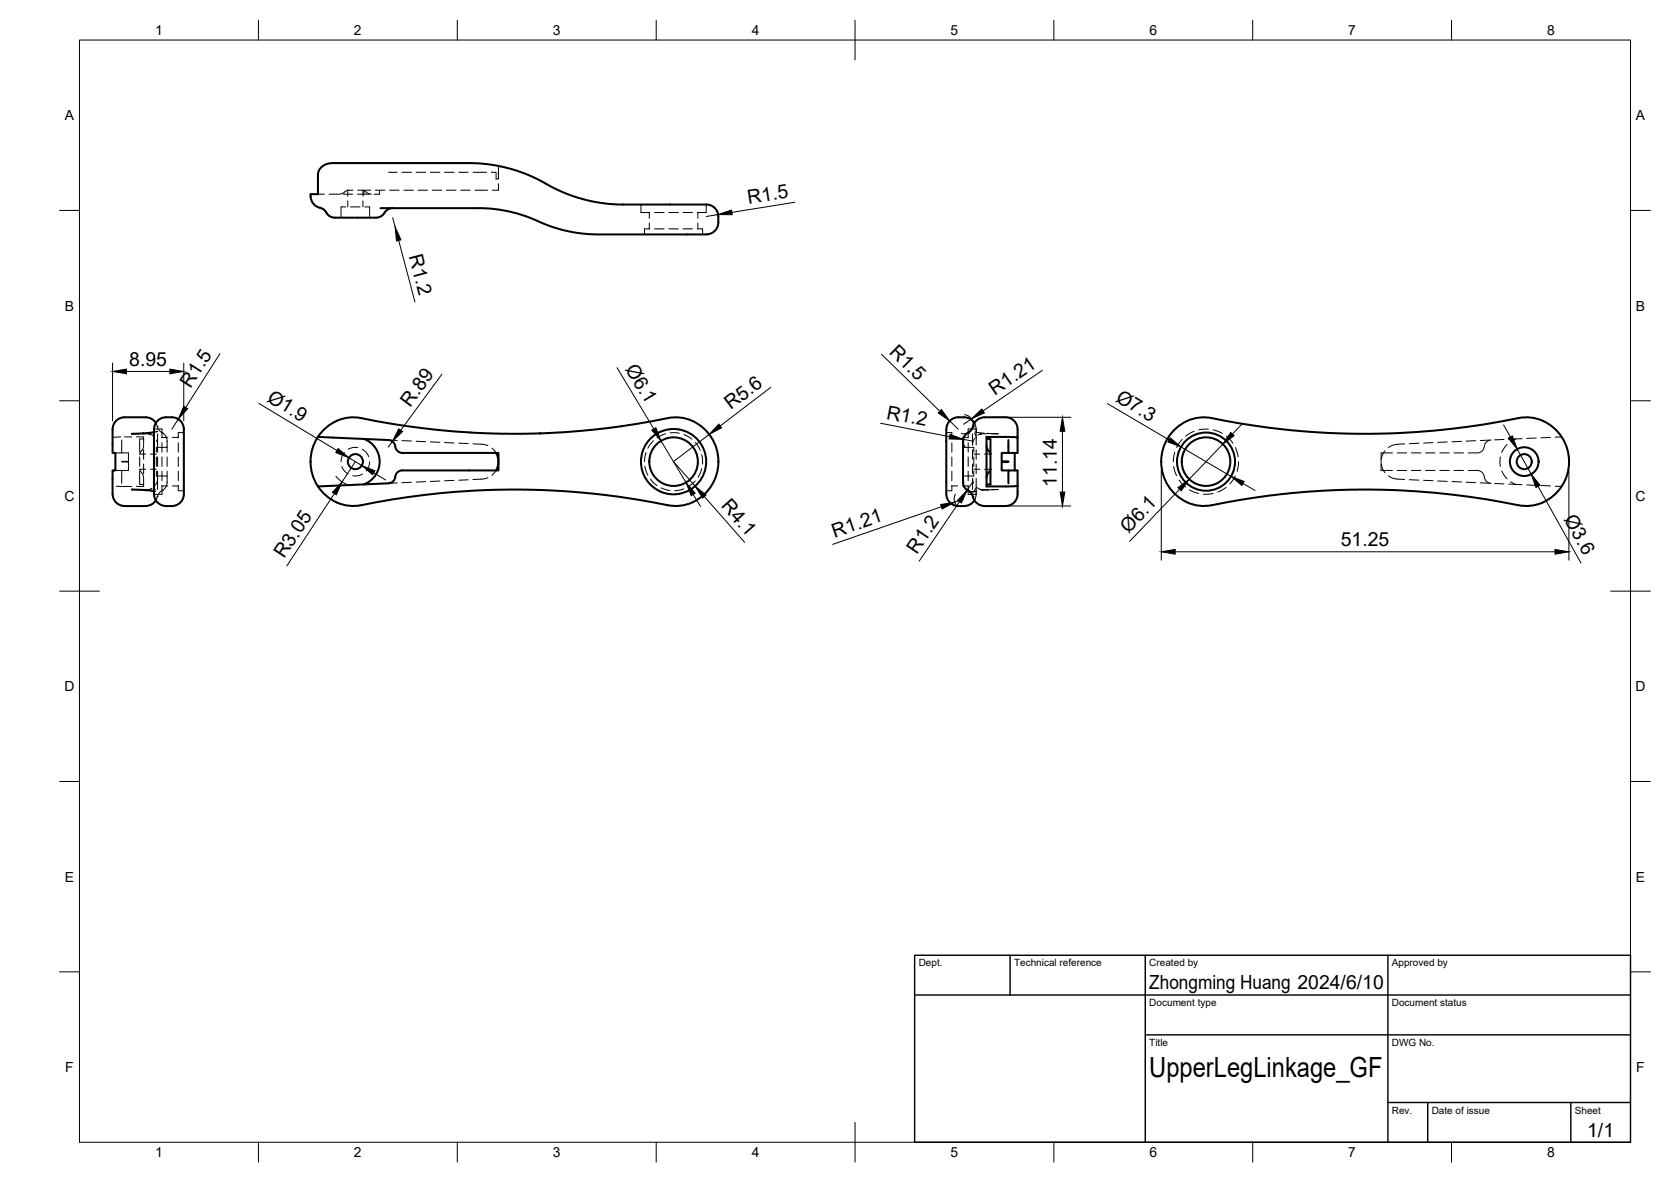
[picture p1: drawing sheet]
<svg xmlns="http://www.w3.org/2000/svg" width="420mm" height="297mm" viewBox="0 0 420 297" stroke-linecap="round" stroke-linejoin="round" font-family="sans-serif">
<!-- layer: Visible -->
<g fill="none" stroke="#000" stroke-width=".51">
<path d="M78.1 49.3v-.5h1.8v-5l.2-.7 .9-1.2 1.4-.8 1.1-.1h35.1l6 .6 5.2 1.2 4.7 1.9 5.3 2.8 2.7 1.2 3.9 1.3 3.1 .7 3.1 .5 3.1 .2h21.9M78.1 49.3a3.1 3.1 0 0 0 2.8 3l.7 .5 .5 .6M82.1 53.4a2.55 2.55 0 0 0 2.2 1.3h10.3M95.7 52.3h25.5l3.4 .3 3.4 .5 2.8 .8 7.9 3.1 3.3 .9 3.3 .7 2.9 .3h29.4M98.8 52.3a2.72 2.72 0 0 0-2.4 1.6 2.4 2.4 0 0 1-1.8 .8M177.6 51.4a2.99 2.99 0 0 1 3 3 4 4 0 0 1-1.1 3.8l-1.2 .6-.7 .1M28.3 107.9v5.9h.7v4.4h-.7v6M33.2 109h.1M35.9 108.9l-2.7 .1M36 108.9h.1M38.7 108.6l-2.8 .3M39.2 106.3l-.7-.8-1.4-.6h-5.8a2.99 2.99 0 0 0-3 3"/>
<path d="M39.4 106a4.6 4.6 0 0 1 6.2 0 7.2 7.2 0 0 1 .6 4.3v12.9a3.3 3.3 0 0 1-3 4 3.5 3.5 0 0 1-4.4-2.3l-.1-17.1 .4-1.3zM79.9 109.8a11.3 11.3 0 0 0 4.8 16.5M79.9 109.8l17.8 .8a1.94 1.94 0 0 1 1.8 2 1.79 1.79 0 0 0 1.7 1.2h24.1v4.4h-24.1M84.7 105.7a11.2 11.2 0 0 0-4.8 4.1M84.7 105.7a9.9 9.9 0 0 1 6.1-.6 181.7 181.7 0 0 0 30.8 3.7l11.1 .2 10.4-.5 12.2-1.2 8.7-1.5a21.8 21.8 0 0 1 6.3-.9 11 11 0 0 1 10.3 11.1M91.5 110.3a6.1 6.1 0 0 1 4 5.7 6.1 6.1 0 0 1-4 5.7M101.2 118.2a1.93 1.93 0 0 0-1.9 2 1.85 1.85 0 0 1-1.6 1.3l-17.8 .7M124.7 113.8l.5 1.2 .1 .9M125.3 116.1l-.1 .9-.5 1.2M180.6 116v.1M180.6 116.1a10.9 10.9 0 0 1-12.7 10.9l-12.3-2.2-12.5-1.3-10.4-.5-11.7 .2a191.3 191.3 0 0 0-30.9 3.9l-3.2-.1-2.2-.7M245 106.3l-.3-.4a4.7 4.7 0 0 0-6.1 .1 6.8 6.8 0 0 0-.7 4.4v11.2a7 7 0 0 0 .7 4.4 4.4 4.4 0 0 0 6.4-.3"/>
<path d="M245.5 105.7a2.99 2.99 0 0 1 2.1-.8h6a3.4 3.4 0 0 1 2.3 4v1.1l-7.8-.2v12.4l7.8-.1v1.5a3.1 3.1 0 0 1-3 3.6l-5.9-.1a3.2 3.2 0 0 1-2.4-2.5l-.6-.8-1.3-1-.5-1.2-.1-11 .5-1.1 1.7-1.6 .5-1.3zM248.1 110.3h.9v3.8M248.1 111.9l.1 .8 .9 1.4M249 114.1v3.8M249 117.9v3.8h-.9M249.1 117.9l-.9 1.4-.1 .8M253.6 116.1h-1.7v2.1h1.7M253.6 113.8h-1.7v2.1h1.7M255.1 113.8v4.4M255.9 110v3.8h-2.3v-3.2M295.6 107.8a10.2 10.2 0 0 1 9.1-2.7 219.4 219.4 0 0 0 19.6 3l12.3 .8h13a191.7 191.7 0 0 0 33.7-4 11.1 11.1 0 0 1 11.2 11.5 11.1 11.1 0 0 1-11.9 10.7 180.8 180.8 0 0 0-33.2-4h-12.8l-13.2 1a214.8 214.8 0 0 0-20.3 3 11.2 11.2 0 0 1-10.4-7.1 11.2 11.2 0 0 1 2.9-12.2zM28.3 124.2a2.99 2.99 0 0 0 3 3l5.8-.1 1.4-.6 .7-.8"/>
<path d="M33.2 123h.1M33.2 123l5.5 .4M36 123.1h.1M170.6 124.1a8.2 8.2 0 0 0 5.4-12.8 8.2 8.2 0 0 0-13.9 .8 8.2 8.2 0 0 0 6.9 12.1l1.6-.1M253.6 121.5v-3.3h2.3v3.9"/>
<circle cx="89.4" cy="116" r="1.89"/>
<circle cx="169.4" cy="116" r="6.1"/>
<circle cx="303.2" cy="116" r="7.3"/>
<circle cx="303.2" cy="116" r="6.1"/>
<circle cx="383.3" cy="116" r="3.6"/>
<circle cx="383.3" cy="116" r="1.89"/>
</g>
<g fill="#000">
<circle cx="135.7" cy="108.9" r=".25"/>
<circle cx="243.4" cy="108.7" r=".25"/>
<circle cx="244.6" cy="107.2" r=".25"/>
<circle cx="135.7" cy="123.1" r=".25"/>
<circle cx="243.4" cy="123.3" r=".25"/>
</g>
<!-- layer: Hidden -->
<g fill="none" stroke="#000" stroke-width=".25">
<path d="M79.9 48.8h1.7M80.5 52.2l1 .6 1.4 1.6 1.3 .3M82.7 48.8h2.4M86.3 48.8h2.4M87 52h-1.3v2.7M87.4 47.8h1.4M87.4 47.8l-1.4 .8-.7 .2M87.4 47.8v1.5M87.4 50.5v1.5M88.1 52h2.4M89.9 48.8h1.6M89.9 47.8h1.3"/>
<path d="M91.2 47.8l1.5 .8 .7 .2M91.2 47.8v1.5M91.2 50.5v1.5M91.5 48.8h1.4M91.7 52h1.2v2.7M93.2 47.8h-1.7v1M94.4 47.8h2.4M95.4 47.8v1h-1.3M97.7 43.3h2.2M98 47.8h2.4M101.1 43.3h2.3M101.6 47.8h2.3"/>
<path d="M104.6 43.3h2.4M105.1 47.8h2.4M108.2 43.3h2.4M108.7 47.8h2.4M111.8 43.3h2.4M112.3 47.8h2.4M115.4 43.3h2.3M115.8 47.8h2.4M118.9 43.3h3.4M119.4 47.8h3.2M125.3 46.2v1.6h-1.5M125.3 41.7v3.3h-.6v-1.7h-1.2"/>
<path d="M125.3 43.3v1.6M161.2 51.4v2h2.2M163.3 53.4v1.4M163.3 56.1v1.4M163.4 57.5h-1.3v1.4M164.6 53.4h2.4M164.6 57.5h2.4M168.2 53.4h2.4M168.2 57.5h2.4M171.7 53.4h2.4M171.7 57.5h2.4M175.3 57.5h1.4v1.4"/>
<path d="M175.5 53.4v1.4M175.5 56.1v1.4M177.6 51.4v2h-2.3M29 113.8h3.3v2.1h-1.7M30.4 109.8l-2.1 .2M30.6 118.2v3.3M30.6 110.6v3.2M30.6 116.1h1.7v2.1h-3.3M31.3 109.8h1.8M33.2 109h1.6M34.3 109.8h1.8v.5M35.1 118.4v3.3h1"/>
<path d="M35.1 114.8v2.4M35.9 108.9h.1M36 109h1.7M36.1 110.3v1.6M36.1 113v2.4M36.1 116.6v2.4M36.1 110.3h-1v3.3M36.1 112l-.1 .7-.9 1.4h1.5M36.6 117.9h-1.5l.9 1.4 .1 .8M37.7 109h.1M37.7 109h-.3l1.3 .6M37.8 117.9h1.5"/>
<path d="M37.8 114.1h1.5M38.7 108.5v-.7h2v2.3M38.8 109.7l-.1 .4M39.2 106.3l.3 .9M39.3 114.8v2.4M39.3 118.4v1.2h2.7M39.3 108.6l.3-.2-.9 .2M39.3 110.6l.3 1.2M39.5 107.2h.1M39.5 107.2l.5 1 .7 .5M39.6 109.1v4.5M39.6 118.4v4.6"/>
<path d="M39.6 114.8v2.4M40.7 118.4v2.4M40.7 114.8v2.4M40.7 111.3v2.3M40.7 109.9h1.5M40.7 108.7h.1M40.7 108.7l.9 .8 .4 1.4M42 110.9v2.7M42 114.8v2.4M42 118.4v3.3l-.4 .9-.9 .7M42 110.9h.1M42 112.4h-2.7v1.2"/>
<path d="M43.4 109.9h1.4M44.8 111.3v2.3M44.8 114.8v2.4M44.8 118.4v2.4M46.2 108.7h-1.4v1.4M86 117.2l.7 1.3 .8 .6M86.6 113.7l-.5 .7-.4 1.6M90 112.5h-1.4l-1.1 .4M91.1 119.1l-1.4 .5h-1M91.1 112.9l1 .8 .6 1.1M92.9 116l-.2 1.4-.6 .9M97.7 110.6l2.2 .1"/>
<path d="M101.1 110.7l2.3 .1M104.6 110.9l2.4 .1M108.2 111l2.4 .2M111.8 111.2l2.4 .1M115.4 111.4l2.3 .1M118.9 111.5a7.7 7.7 0 0 1 3.8 .5M123.7 112.6l1 1.2M124.7 118.2l-1 1.2M162.2 117.2l.7 2.2M162.4 113.7l-.3 2.3M164.3 110.8l-1.4 1.8M167.3 109l-2.1 1"/>
<path d="M168.5 108.8l2.3 .1M172 109.2l2 1.2M174.8 111.2l1.3 2M176.4 114.3l.2 2.3M176.4 117.8l-.9 2.1M237.9 108.7h1.4v1.4M239.3 118.4v2.4M239.3 114.8v2.4M239.3 111.3v2.3M239.3 109.9h1.5M242 109.9h1.4M242.1 110.9h.1"/>
<path d="M242.1 112.4h2.8v1.2M243.4 111.3v2.3M243.4 114.8v2.4M243.4 118.4v2.4M244.5 116.6v2.4M244.5 113v2.4M244.5 109.1v2.8l.3-1.2 .3-.6M244.6 107.2h.1M244.9 118.4v1.2h-2.8M244.9 114.8v2.4M244.9 117.9h1.5M244.9 114.1h1.5"/>
<path d="M245 106.3l.4 1.5h-2v2.3M245 108.8l.4 1.3M245.2 108.5l2.3 .4M245.4 108.5v-.7v2.3M245.4 110.1v1.8M245.4 113v2.4M245.4 116.6v2.4M246.5 109h.1M246.5 109h.3l-.9 .3M246.5 109h1.6M247.5 117.9h1.5M247.5 114.1h1.5"/>
<path d="M248.2 108.9h.1M248.2 108.9l2.8 .1M249.3 109h1.7M295.1 117.2l.7 2.4M295.4 113.6l-.4 2.4M297.2 110.5l-1.4 2M300.2 108.4l-2.1 1.2M303.8 107.9l-2.4 .1M305.1 108l2.2 .9M308.3 109.6l1.7 1.8M310.6 119.6l-1.4 2M310.6 112.5l.7 2.3"/>
<path d="M311.4 116l-.3 2.5M347.3 116.1v2.1h2.8M347.3 116.6l.3 1.2 .6 1M348.2 113.3l-.6 .9-.3 1.2M349.1 119.6l.6 .4a6.9 6.9 0 0 0 3.5 .5M350.1 113.8h-2.8v2.1M351.3 113.8h2.4M351.3 118.2h2.4M353.2 111.6a5.8 5.8 0 0 0-4.1 .8M354.9 113.8h2.4M354.9 118.2h2.4M356.8 111.4l-2.4 .1"/>
<path d="M358.5 113.8h2.3M358.5 118.2h2.3M360.3 111.2l-2.4 .1M362 113.8h2.4M362 118.2h2.4M363.9 111.1l-2.4 .1M365.6 113.8h2.4M365.6 118.2h2.4M367.5 110.9l-2.4 .1M369.2 118.2h2.2a2.1 2.1 0 0 1 2 2.2l.6 .8 .9 .3M371 110.8l-2.3 .1M374.6 110.6l-2.4 .1"/>
<path d="M374.9 110.6a2.15 2.15 0 0 0-1.9 2.2l-.4 .6-.8 .4h-2.6M377.3 114.8l-.2 .9 .2 1.5M377.6 118.3l1.3 2M378.2 110.4l-2.4 .1M378.9 111.7l-1.3 2M381.1 110.3l-1.3 .7M381.1 110.3l-1.7 .1M382.7 110.2l-1.6 .1M386.3 110.1l-2.4 .1M389.8 109.9l-2.3 .1M392.6 109.8l-1.6 .1M29.2 122.2h3.9"/>
<path d="M33.2 123h1.6M35.9 123.1h.1M36 123h1.7M36.1 120.2v1.5M36.1 121.7v.5h-1.8M37.7 123h.1M38.2 122.7l-.8 .3h.3M38.7 122l.4 1.1M38.7 123.4l.4 .1M39.5 124.8h.1M39.5 124.8l-.3 1M39.6 120.2l-.5 1.7"/>
<path d="M40.7 122v2.2h-2v-.7M40.7 122.1h1.5M40.7 123.3h.1M40.7 123.3l-.7 .6-.5 .9M43.4 122.1h1.4M44.8 122v1.3h1.4M99.9 121.4l-2.2 .1M103.4 121.2l-2.3 .1M107 121l-2.4 .1M110.6 120.9l-2.4 .1M114.2 120.7l-2.4 .1M117.7 120.6l-2.3 .1"/>
<path d="M122.7 120a7.7 7.7 0 0 1-3.8 .5M163.5 120.4l1.7 1.6M166.2 122.6l2.3 .7M171.9 122.9l-2.3 .4M174.8 120.9l-1.8 1.5M239.3 122v1.3h-1.4M239.3 122.1h1.5M242 122.1h1.4M242.1 121.2h.1M243.4 122v2.2h2l-.4 1.6M244.5 120.2v2.8M244.5 120.2l.3 1.3"/>
<path d="M244.6 124.8h.1M245.3 122.6l-.7 1.1 1.1-.3M245.4 120.2v4M245.4 124.2h.1M245.4 123.5v.6M245.5 122.4l1.3 .6h-.3M246.5 123h.1M246.5 123h1.6M248.2 123.1h.1M248.2 123.1l-1.4 .1M249.3 123h1.7M251 123l-2.8 .1"/>
<path d="M296.4 120.6l1.7 1.8M299.1 123.1l2.3 .9M305 124l-2.4 .2M308.3 122.4l-2.1 1.3M354.4 120.6l2.4 .1M357.9 120.7l2.4 .1M361.5 120.9l2.4 .1M365.1 121l2.4 .1M368.7 121.2l2.3 .1M372.2 121.3l2.4 .1M375.8 121.5l2.4 .1M379.4 121.7l3.3 .1"/>
<path d="M379.8 121.1l1.3 .6M383.9 121.9l2.4 .1M387.5 122l2.3 .1M391 122.2h1.6"/>
</g>
<!-- layer: BORDER -->
<g fill="none" stroke="#000" stroke-width=".25">
<path d="M20 10.1h390v276.9h-390zM65 5.1v5M115 5.1v5M165 5.1v5M215 5.1v10M265 5.1v5M315 5.1v5M365 5.1v5M15 52.9h5M410 52.9h5M15 100.7h5M410 100.7h5"/>
<path d="M15 148.6h10M405 148.6h10M15 196.4h5M410 196.4h5M15 244.2h5M410 244.2h5M65 287v5M115 287v5M165 287v5M215 282.1v9.9M265 287v5M315 287v5"/>
<path d="M365 287v5"/>
</g>
<!-- layer: TITLEBLOCK -->
<path d="M230 240.1h180v46.9h-180zM230 250h180M254 240.1v9.9M288 240.1v46.9M349 240.1v46.9M288 260.1h122M349 277.1h61M359 277.1v9.9M395 277.1v9.9" fill="none" stroke="#000" stroke-width=".36"/>
<!-- layer: FD_Dimensions -->
<g fill="none" stroke="#000" stroke-width=".25">
<path d="M98.7 54.7l.7 2.3M179.6 52.1l.3 .4M180.6 53.9l-3 .5M199.9 50.8l-15.9 2.6M100.2 60.4l4.1 15.5M28.3 91.2v14.6M31.8 93.4h10.9M46.2 91.2v14.6M55.3 88.9l-8.6 13.5M111.1 94l-10.3 14.1M155.2 92.4l9.2 15.4M193.8 97.3l-12.7 9.7"/>
<path d="M221.7 89l14.6 14.3M262.1 93.1l-14.9 10.2M44.8 105.4l-1.6 2.5M65.1 101.4l19.6 11.8M84.5 119.7l1.2 1.2 1.6 .9M87.7 115l3.3 2M89.3 116l-3.3 5.1M94 118.8l3 1.8M98.7 110.9l-1.1 1.5M166.2 110.8l6.3 10.4M169.4 116l5.4 6.2M178.3 109.2l-8.9 6.8"/>
<path d="M221.4 106.4l17.4 3.3M238.8 105.8l2.2 2.1M242.2 110.4l2.4 .5M242.5 104.2a2.4 2.4 0 0 1 2.2 2.8 2.4 2.4 0 0 1-3 1.9M242.7 109.3a2.4 2.4 0 0 0 0 3.1M244.3 105.2l-2 1.4M249.7 104.9h19.5M267.1 108.4v15.3M278.5 101.4l15.4 9.1M292 118.2v22.6M296.9 112.3l12.6 7.4M307.5 111.6l-8.5 8.8"/>
<path d="M312.3 106.6l-2.4 2.5M378.1 106.8l1.7 3M381.5 112.9l3.5 6.3M394.5 118.2v22.6M84.1 124l-12 18.2M174.3 124.3l1.8 2.9M177.1 124.8l10.1 11.5M236.7 127.3l-27.3 9.5M240.2 124.2a2.4 2.4 0 0 0 .7 3.2M241.3 126.1l-10.2 14.9M242.3 125.4l-2.3 .8M242.3 122.1a2.4 2.4 0 0 0 2.9 1.4"/>
<path d="M244.6 121.2l-1.4 2M249.7 127.2h19.5M295.5 138.7h95.5M296.6 122.9l-12.6 13.1M312.5 121.5l3.1 1.8M386.7 122.2l10.8 19.3"/>
</g>
<g fill="#000" stroke="#000" stroke-width=".25">
<path d="M180.6 53.9l3.3-1.1 .2 1.2zM99.4 57l1.4 3.3-1.1 .3zM28.3 93.4l3.5-.6v1.1zM42.7 92.8l3.5 .6-3.5 .5zM46.2 102.1l1 .6-2.4 2.7zM85 112.7l2.7 2.3-3.3-1.3zM91 117l3.3 1.3-.6 1zM100.3 107.8l.9 .7-2.5 2.4zM163.9 108.1l1-.6 1.3 3.3zM180.7 106.6l.7 .9-3.1 1.7zM236.7 102.9l2.1 2.9-2.9-2zM238.9 109.2l3.3 1.2-3.5-.1z"/>
<path d="M244.3 105.2l2.5-2.4 .7 1zM267.1 104.9l.6 3.5h-1.1zM294.2 110l2.7 2.3-3.3-1.3zM309.5 108.7l.8 .8-2.8 2.1zM379.3 110.1l1-.6 1.2 3.4zM86 121.1l-1.4 3.3-1-.7zM172.5 121.2l2.3 2.7-1 .7zM174.8 122.2l2.7 2.2-.8 .8zM236.5 126.8l3.5-.6-3.1 1.7zM243.2 123.2l-1.5 3.2-.9-.7zM266.6 123.7h1.1l-.6 3.5zM292 138.7l3.5-.6v1.2z"/>
<path d="M296.2 122.5l2.8-2.1-2 2.9zM309.5 119.7l3.3 1.3-.5 1zM385 119.2l2.2 2.7-1 .6zM391 138.1l3.5 .6-3.5 .6z"/>
</g>
<text font-size="7" x="289" y="270.6">UpperLegLinkage_GF</text>
<g font-size="4.9">
<text x="188.2" y="51.2" transform="rotate(-9 188.2 51.2)">R1.5</text>
<text x="102.8" y="64.4" transform="rotate(75 102.8 64.4)">R1.2</text>
<text x="223.4" y="88.7" transform="rotate(44 223.4 88.7)">R1.5</text>
<text x="32.5" y="91.9">8.95</text>
<text x="157.1" y="92.6" transform="rotate(59 157.1 92.6)">Ø6.1</text>
<text x="47.9" y="97.8" transform="rotate(-58 47.9 97.8)">R1.5</text>
<text x="66.9" y="100.7" transform="rotate(31 66.9 100.7)">Ø1.9</text>
<text x="250.1" y="99.6" transform="rotate(-34 250.1 99.6)">R1.21</text>
<text x="280.3" y="100.7" transform="rotate(30 280.3 100.7)">Ø7.3</text>
<text x="103.1" y="102.4" transform="rotate(-54 103.1 102.4)">R.89</text>
<text x="183.8" y="103.2" transform="rotate(-37 183.8 103.2)">R5.6</text>
<text x="222.7" y="105.2" transform="rotate(11 222.7 105.2)">R1.2</text>
<text x="265.7" y="122.3" transform="rotate(-90 265.7 122.3)">11.14</text>
<text x="181.1" y="127.2" transform="rotate(48 181.1 127.2)">R4.1</text>
<text x="393.1" y="130.5" transform="rotate(61 393.1 130.5)">Ø3.6</text>
<text x="209.9" y="135.2" transform="rotate(-19 209.9 135.2)">R1.21</text>
<text x="283.8" y="134.1" transform="rotate(-46 283.8 134.1)">Ø6.1</text>
<text x="337.1" y="137.2">51.25</text>
<text x="71.5" y="140.6" transform="rotate(-57 71.5 140.6)">R3.05</text>
<text x="230.5" y="139.4" transform="rotate(-56 230.5 139.4)">R1.2</text>
<text x="289" y="248.5">Zhongming Huang 2024/6/10</text>
<text x="399.1" y="285.7">1/1</text>
</g>
<g font-size="3.5">
<text x="39" y="8.8">1</text>
<text x="89" y="8.8">2</text>
<text x="139" y="8.8">3</text>
<text x="189" y="8.8">4</text>
<text x="239" y="8.8">5</text>
<text x="289" y="8.8">6</text>
<text x="339" y="8.8">7</text>
<text x="389" y="8.8">8</text>
<text x="16.3" y="30.2">A</text>
<text x="411.3" y="30.2">A</text>
<text x="16.3" y="78">B</text>
<text x="411.3" y="78">B</text>
<text x="16.2" y="125.9">C</text>
<text x="411.2" y="125.9">C</text>
<text x="16.2" y="173.7">D</text>
<text x="411.2" y="173.7">D</text>
<text x="16.3" y="221.6">E</text>
<text x="411.3" y="221.6">E</text>
<text x="16.4" y="269.4">F</text>
<text x="411.4" y="269.4">F</text>
<text x="39" y="290.8">1</text>
<text x="89" y="290.8">2</text>
<text x="139" y="290.8">3</text>
<text x="189" y="290.8">4</text>
<text x="239" y="290.8">5</text>
<text x="289" y="290.8">6</text>
<text x="339" y="290.8">7</text>
<text x="389" y="290.8">8</text>
</g>
<g font-size="2.5">
<text x="231" y="242.9">Dept.</text>
<text x="255" y="242.9">Technical reference</text>
<text x="289" y="242.9">Created by</text>
<text x="350" y="242.9">Approved by</text>
<text x="289" y="252.8">Document type</text>
<text x="350" y="252.8">Document status</text>
<text x="289" y="262.9">Title</text>
<text x="350" y="262.9">DWG No.</text>
<text x="350" y="279.9">Rev.</text>
<text x="360" y="279.9">Date of issue</text>
<text x="396" y="279.9">Sheet</text>
</g>
</svg>
